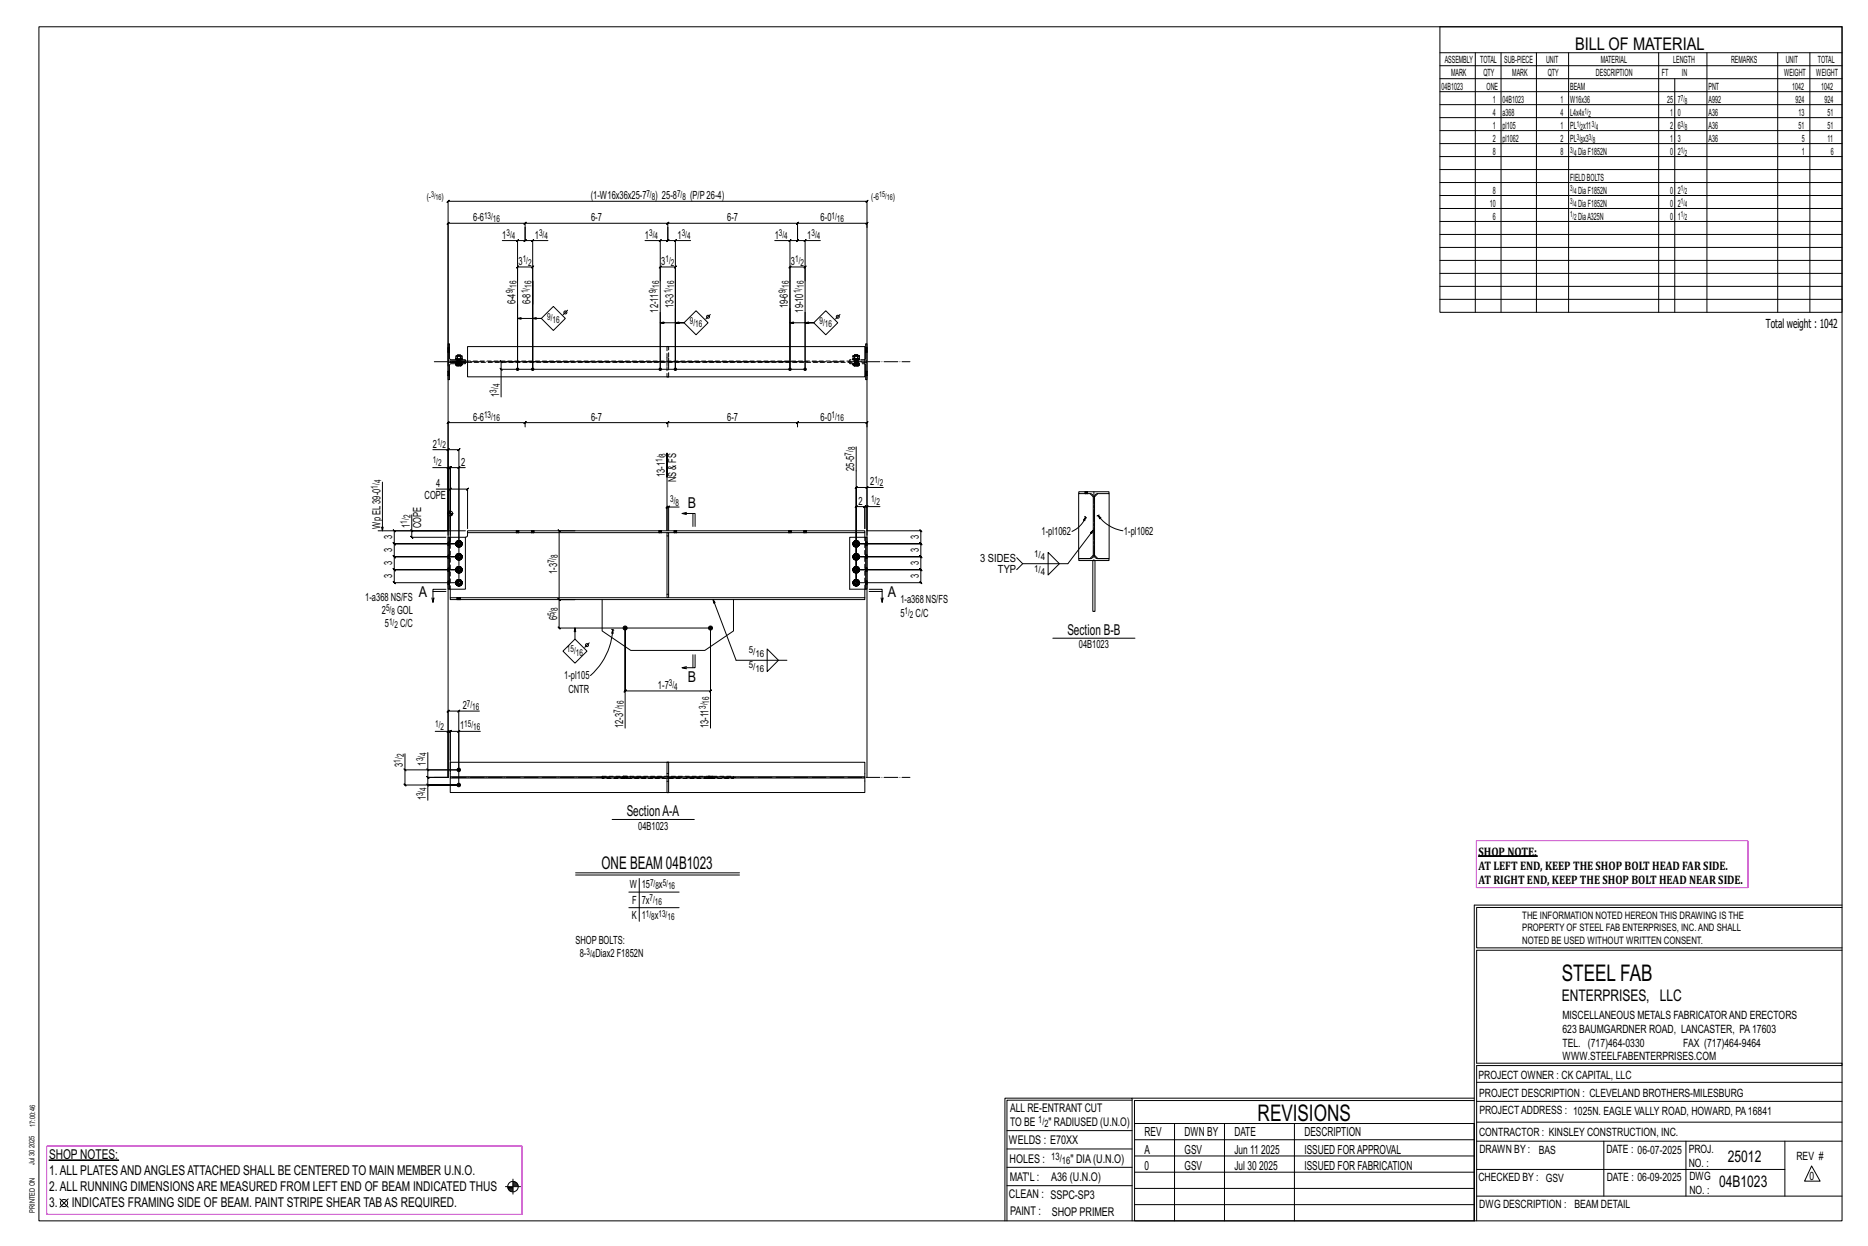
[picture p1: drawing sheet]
<svg xmlns="http://www.w3.org/2000/svg" width="914mm" height="610mm" viewBox="0 0 914 610" stroke-linecap="round" stroke-linejoin="round" font-family="sans-serif">
<g fill="#000" stroke="#000" stroke-width=".49">
<path d="M724 419h29zM24 568h34z"/>
<circle cx="253" cy="181" r=".6"/>
<circle cx="261" cy="181" r=".6"/>
<circle cx="323" cy="181" r=".6"/>
<circle cx="331" cy="181" r=".6"/>
<circle cx="387" cy="181" r=".6"/>
<circle cx="394" cy="181" r=".6"/>
<circle cx="306" cy="307" r="1"/>
<circle cx="348" cy="307" r="1"/>
<circle cx="225" cy="377" r=".9"/>
<circle cx="225" cy="384" r=".9"/>
</g>
<g fill="none" stroke="#000" stroke-width=".49">
<path d="M19 13h883v584h-883zM705 13h197v140h-197zM705 26h197M705 32h197M705 39h197M722 26v127M735 26v127M752 26v127M768 26v127M812 26v127M820 39v114M836 26v127"/>
<path d="M870 26v127M886 26v127M705 45h197M705 51h197M705 58h197M705 64h197M705 70h197M705 77h197M705 83h197M705 89h197M705 96h197M246 118h7v19"/>
<path d="M253 118l1-1zM257 109v1l1-1zM257 111v7l1-1-1 1h-4M257 111v7l1-1-1 1h4M257 111l1-2-1 1v-1h-38h1l-1 1v-1v70M257 109h70l-1 1 1-1v2M260 118l1-1zM268 118h-7v63M316 118h7v19M324 117l-1 1zM327 111v7v-1l-1 1h1h-4M327 111v7h-1l1-1v1h4"/>
<path d="M327 109h63v1l1-1-1 2M327 109l-1 1zM331 117l-1 1zM338 118h-7v19v-6v-1l-1 1h1h-8l1-1-1 1v50M379 118h8v63v-50h-1l1-1v1h7l1-1-1 1v50h-149v13M387 117l-1 1zM390 111v7l1-1-1 1h-3M390 111v7l1-1-1 1h4M390 109h34v1l1-1-1 2M391 109l-1 1zM395 117l-1 1zM402 118h-8v19"/>
<path d="M705 102h197M705 108h197M705 115h197M331 137v44zM705 121h197M705 127h197M705 134h197M253 149v32zM253 156h12h-4M261 149v-12v44v-50v-1l-1 1h1h-8l1-1-1 1v50M271 150l6 6-6 6-6-6zM278 152l-2 2"/>
<path d="M323 153v28zM323 158h12h-4M331 151v30M335 158l6-6 6 6-6 6zM348 154l-3 2M387 158h11h-4M394 153v28zM404 152l6 6-6 6-6-6zM411 154l-2 2M705 140h197M705 146h197M219 170h.1"/>
<path d="M219 172h.1M219 177h9v1h-8v8h-1zM219 168h1v8h8v1h-9zM220 170h.1M220 172h.1M223 176h3zM223 178h.1M223 176v-2h1v2M223 178l1 1M224 178h-1l1 1M224 176h.1M224 177h.1"/>
<path d="M224 178h.1M224 179v-1h2l-1 1M224 178h1M225 179l1-1v1M225 178l-1 1M225 176v-2h-1h2v2M225 176h.1M225 177h.1M225 178h.1M226 178h.1M226 178l-1 1M229 170h194v14h-194z"/>
<path d="M229 177h-9h9M327 170h.1M390 177h-145v-1l1 1h-1v4M418 176h.1M418 177h.1M418 178h.1M420 176h.1M420 177h.1M420 178h.1M423 177h1v9l-1-8M423 176l1-8v9h-1M424 170h.1"/>
<path d="M424 172h.1M219 182h.1M219 184h.1M220 182h.1M220 184h.1M245 180l1 1zM327 184h.1M424 182h.1M424 184h.1M257 209l1-3-1 1h-38l1-1-1 1v55M257 207h70h-1l1-1v3M258 206l-1 1z"/>
<path d="M327 207h63l1-1-1 3M327 206l-1 1zM390 207h34l1-1-1 3M391 206l-1 1zM419 219v66v-47v1l1-1h-1h5M187 236v24M212 220h7v40v-31h-7M214 239h6v23M219 229l1-1zM219 220v1l1-1zM219 220h6l-1 1 1-1v65h-32v1l-1-1h1v-6l-1-1 1 1h32h-32l-1-1 1 1v-7v1l-1-1h1h32h-32v1l-1-1h1v-6v1l-1-1 1 1-1-1h1v-6l-1-1 1 1h25M219 229h9"/>
<path d="M220 239v1l1-1zM220 239h9l-1 1 1-1v20M225 229h-1l1-1zM225 229v37h-32h32M327 233v-11v38v-12l-1 1 1-1M424 239l1-1zM432 238h-8v22h27l-1-1 1 1v6h-1l1 1v-1h-32h32h-1l1 1v-1v6h-1l1 1v-1h-32h32h-1l1 1v-1v7l-1-1 1 1h-32h32l-1-1 1 1v6h-1l1 1v-1h-32v-37l1-1-1 1h4l1-1-1 1v11v-11l1-1-1 1h1M185 260h34M201 259l1 1zM202 252v8h26M202 260v3l-1-1 1 1h16M219 251h3"/>
<path d="M219 251h.1M220 250v1M220 260v-31l1-1-1 1 1-1-1 1v37M220 250v9M221 251v1M253 260h.1M254 260h.1M260 260h.1M261 260h.1M281 260h-7l-1-1 1 1v33h-1l1 1v-1h7h-7h-1l1 1v-1v14h-1l1 1v-1h74v49M323 260h.1M324 260h.1"/>
<path d="M327 248h1l-1 1zM330 260h.1M331 260h.1M332 248h-5v12M336 252l-2-1h6v7M336 251h-2M339 251v7M386 260h.1M387 260h.1M394 260h.1M395 260h.1M424 248l1-1z"/>
<path d="M431 248h-7v14M528 241v32h6l1-1M531 253h.1M531 241h.1M531 241v1M531 253v2l-1-1zM531 253a13 13 0 0 1-6 7M531 253h1M532 241h.1M532 241v1M534 241l1 2M535 259l-12 17h-22l-3-3"/>
<path d="M537 241l-1 2M538 252l1 1-1 1zM538 252a19 19 0 0 0 12 8M538 252h-1M538 252h.1M543 241h-15l6 1 1 1v29l-1 1h-6v1h15v-1h-6l-1-1v-29l1-1 6-1v32h-6l-1-1M219 263h1v25h-1zM220 263h8M223 279h1M223 272h1M223 266h1M223 278l1 1"/>
<path d="M223 265l1 1M224 280h.1M224 273v1M224 267h.1M224 279h-1M224 272l-1 1M224 266l-1 1M224 278l-1 1 1 1v-1M224 272v-1l-1 1 1 1M224 266v-1l-1 1 1 1v-1M224 279l1 1M224 273l1 1"/>
<path d="M224 267l1 1M224 277v1M224 271h.1M224 265h.1M224 280h1M224 267h1M225 277l-1 1M225 278v-1l1 1h-1M225 271l-1 1M225 271h1l-1 1M225 265h-1M225 265h1h-1"/>
<path d="M225 278l1 1M225 271l1 1v1M225 265l1 1v1M225 271h-1M225 279l1 1h-1M225 273h1l-1 1v-1M225 267h1h-1M226 279v1M226 273h.1M226 266v1M226 279l-1 1M226 272l-1 1"/>
<path d="M226 266l-1 1M226 278h.1M226 271v1M226 265v1M226 278v1M226 272h.1M228 263v25h-8M229 261v-1h194v1h-96M229 261v1l-1 1M229 261h98M253 261h.1M254 261h.1"/>
<path d="M260 261h.1M261 261h.1M323 261h.1M324 261h.1M327 261v31zM330 261h.1M331 261h.1M386 261h.1M387 261h.1M394 261h.1M395 261h.1M418 279h.1"/>
<path d="M418 272h.1M418 266h.1M418 265v1M418 278v1M418 267h1M418 273l1 1M418 280h1M418 266v1M418 272v1M418 266v-1v1v1v-1M418 272v-1v1v1M418 278v1v1v-1"/>
<path d="M418 267l1 1M418 279l1 1M419 265h-1M419 271h-1M419 277l-1 1M419 267h1M419 273l1 1M419 280h1M419 265h1M419 271l-1 1M419 271h1v1M419 278l1-1v1"/>
<path d="M420 265l1 1v1M420 271l1 1v1M420 278l1 1M420 265h-1M420 271h-1M420 277l-1 1M420 267h-1M420 273v1l-1-1M420 279v1h-1M420 266l1 1h-1M420 273h1h-1M420 279h1l-1 1"/>
<path d="M420 266v1M420 272v1M420 279v1M420 265h1l-1 1M420 271l1 1h-1M420 278h1h-1M421 265v1M421 272h.1M421 278v1M423 261v2M424 263v25zM424 263h-8v25h8"/>
<path d="M501 276l-3 3M513 270l6 6-6 5zM535 274h1v25h-1zM211 293l1 2M212 289h6M218 288h-6v7v-2M220 292h203v1h-203zM220 288v4M223 285h1M224 286h.1M224 285l-1 1M224 285v-1l-1 1 1 1v-1"/>
<path d="M224 292h.1M224 293h.1M224 286l1 1M224 284h.1M224 286h1M225 284h-1M225 284h1h-1M225 284l1 1v1M225 286h1h-1M225 292h.1M225 293h.1M226 285v1"/>
<path d="M226 285l-1 1M226 284v1M226 285h.1M349 293l11 30h25M359 293v16l-14 9h-36l-14-9v-16M418 285h.1M418 286h1M418 285v1M418 285v-1v1v1v-1M418 286l1 1M419 284h-1M419 286h1"/>
<path d="M419 284h1M420 284l1 1v1M420 284h-1M420 286h-1M420 285l1 1h-1M420 285v1M420 284l1 1h-1M421 285h.1M423 288v4M425 288h7v7v-2M425 289h7M431 293l1 2"/>
<path d="M281 313l6 6-6 5-5-5zM281 307v6M288 315l-2 2M299 308h1M300 308v2h-1zM300 308a33 33 0 0 1-11 23M300 308h.1M348 307v31l-1 1 1-1h-42h1l-1 1v-1v-31v49M376 318l5 5-5 6zM515 312h41M336 326l-2 1M339 320v7"/>
<path d="M340 320v7h-6h2M213 358h6v22M219 358h1l1-1-1 1v14M220 357l-1 1zM225 348v-1l-1 1zM225 358v-1l-1 1zM225 348h-6l1-1-1 1v32M225 358h-5l1-1-1 1v19M235 348h-10v36M235 358h-10v19h-27v-8M198 376l1 1zM198 377v7l1 1-1-1h27h-16v8"/>
<path d="M209 376l1 1zM209 368v9h16M209 377v3l1 1-1-1h10M305 380h.1M307 380h.1M327 373v7zM327 373h-107v7M327 373h96v7M347 380h.1M349 380h.1M209 384l1 1zM219 380h-10l1 1-1-1v4"/>
<path d="M219 380v-282v1l1-1h-1h205v1l1-1h-1v282M220 380h203v1h-203zM220 381v7h107M305 381h.1M307 381h.1M327 381v7zM347 381h.1M349 381h.1M423 381v7h-96M300 401h40M282 427h80M282 428h80"/>
<path d="M308 436h24M313 430v21M308 444h24M722 443v154M722 443h180M902 444h-179v20h179M902 465h-179v55h179v1h-179v76M554 538h-61v59M554 537h168M722 538h-167v13M723 539h179M723 530h179"/>
<path d="M493 553h61M555 550h167v47h-167zM555 558h167M575 550v47M599 550v47M634 550v47M723 549h179M723 558h179M785 558v27M825 558v27M874 558v27M251 577v7"/>
<path d="M251 579h2M251 580h3M251 578h2M493 571h61M493 562h61M555 573h167M555 566h167M723 572h151M887 570l4 8h-8zM29 587l4 4M33 587l-4 4M247 581h8"/>
<path d="M249 581h2M249 582h2M250 583h1M492 597v-60h62v60M493 580h61M555 589h167M555 581h167M723 585h179"/>
<circle cx="277" cy="153" r=".7"/>
<circle cx="347" cy="155" r=".7"/>
<circle cx="410" cy="155" r=".7"/>
<circle cx="220" cy="251" r="1.2"/>
<circle cx="287" cy="316" r=".7"/>
<circle cx="31" cy="589" r="1.8"/>
<circle cx="251" cy="581" r="2.6"/>
</g>
<path d="M723 411h133v23h-133zM23 561h233v33h-233z" fill="none" stroke="#f0f" stroke-width=".5"/>
<g fill="none" stroke="#000" stroke-width=".49" stroke-dasharray="2 1.4">
<path d="M219 171h1M219 170h1M219 170h.1M219 172h.1M219 172h1M219 171l1 1M220 170h-1M220 170h.1M220 171h-1l1 1M223 178h.1M223 178l1 1M223 176h1h-1v-2h1v2v-2v2h1h-1"/>
<path d="M224 178h.1M224 179l-1-1 1 1-1-1h1M224 177h.1M224 177v1M224 176h.1M224 176v1M224 176v2zM224 174h.1M224 174h1M224 179h.1M224 176h-1h1M224 176h1"/>
<path d="M224 177v-1M224 178h1zM224 178l1 1v-1M224 177h1zM224 176l1 1zM225 177h.1M225 177v1zM225 177l-1 1M225 178h-1M225 177v-1M225 176h.1M225 179l-1-1h1"/>
<path d="M225 178h.1M225 178h1M225 174h.1M225 177v1M225 179h.1M225 176h1M225 174v2zM225 176h1h-1v-2h1v2M225 176v2zM225 178v-1M226 179v-1M226 178l-1 1z"/>
<path d="M226 176h.1M226 178v1zM226 178h.1M229 177h194M327 170v5v-5M327 175v2M327 177v2M327 177v-2M327 179v-2M416 177v1h7M418 176h.1M418 178h.1"/>
<path d="M418 178v1zM418 174v2zM418 174h.1M418 178h1zM418 179h.1M418 177h.1M418 177v1M418 176v1M418 176v2zM418 176h2zM418 174h2zM418 176h1z"/>
<path d="M418 177v-1M419 178h.1M419 178v1zM419 179h.1M419 176h.1M419 174h.1M419 177h.1M419 177l-1 1M419 176v1zM419 177v-1M419 177h1M419 177v1z"/>
<path d="M419 177l1-1M419 178h1zM419 176h1zM419 177v1M420 179h.1M420 178h.1M420 176h.1M420 174h.1M420 178v1zM420 177h.1M420 177v1M420 177v-1"/>
<path d="M420 174v2zM420 176h1zM420 174h1zM420 176v2zM420 178v-1M420 179l1-1zM421 178l-1 1zM421 178h.1M421 176h.1M421 174v2zM423 177h-194M423 176h-7v1"/>
<path d="M424 172h.1M424 171h.1M424 170h.1M424 171v-1M219 183h1M219 182h1M219 182h.1M219 184h.1M219 184h1M219 183l1 1M220 182h-1M220 182h.1"/>
<path d="M220 183h-1h1M327 184v-5v5M424 184h.1M424 183v-1M424 182h.1M424 183h.1M253 260v1M253 260h.1M253 260l1 1zM254 260v1M254 260h.1M260 260v1"/>
<path d="M260 260h.1M261 260l-1 1M261 260v1zM261 260v1M261 260h.1M323 260v1M323 260h.1M323 260v1zM324 260v1M324 260h.1M330 260v1M330 260h.1"/>
<path d="M331 260v1zM331 260l-1 1M331 260v1M331 260h.1M386 260v1M386 260h.1M387 260v1zM387 260l-1 1M387 260v1M387 260h.1M394 260v1M394 260h.1"/>
<path d="M394 260v1zM395 260v1M395 260h.1M531 241h.1M531 241v1M532 241l-1 1M532 241v1zM532 242h.1M532 241v1M532 241h.1M219 280h1zM219 280v-1"/>
<path d="M219 279l1 1M219 279h1M219 278h1M219 273h1zM219 273h.1M219 273h1M219 272h1M219 267h1zM219 267h.1M219 266l1 1M219 266h1M219 265h1"/>
<path d="M220 279h-1h1M220 273l-1-1 1 1M220 266h-1l1 1M220 263v25M223 279h.1M223 272v1zM223 266v1zM223 279l1-2-1 2 1 1-1-1h1M223 272l1-1-1 1 1 2-1-2h1M223 266l1-1-1 1 1 1-1-1h1M223 278v1zM223 279l1 1z"/>
<path d="M223 272h.1M223 273l1 1zM223 265v1zM223 267h1zM223 279h1M223 278l1 1M223 273l1-1M223 272h1M223 267l1-1M223 265l1 1M224 278h-1zM224 280h.1"/>
<path d="M224 278v-1zM224 271l-1 1zM224 274h.1M224 271h.1M224 265h-1zM224 267v1zM224 265h.1M224 278v-1M224 273v1zM224 273v1M224 267h.1M224 279v1"/>
<path d="M224 278h.1M224 273h.1M224 272v-1M224 266v1M224 266v-1M224 279h.1M224 272v1zM224 266h.1M224 277h1zM224 274h1zM224 271h1zM224 267h1z"/>
<path d="M224 265h1zM224 278l-1 1v-1v1l1 1-1-1 1 1v-1M224 272v-1l-1 1v1h1h-1h1M224 265l-1 1v-1v2h1h-1h1M224 278v1zM224 272h.1M224 266v1zM224 266v-1zM224 268h1zM224 265l1-1zM224 280h1h-1h1h-1zM224 279l1 1z"/>
<path d="M224 278h1zM224 273l1 1h-1h1h-1zM224 273h1zM224 272h1zM224 267l1 1-1-1 1 1-1-1zM225 277h-1h1h-1l1 1M225 280h.1M225 280v-1zM225 278h.1M225 277v1zM225 277h.1M225 271h-1h1h-1h1"/>
<path d="M225 274h.1M225 273v1M225 273h.1M225 272h.1M225 271h.1M225 265h-1h1h-1h1M225 268h.1M225 268v-1zM225 268v-1M225 267h.1M225 265h.1M225 264v1z"/>
<path d="M225 280v-1M225 279h.1M225 271v1M225 267v-1zM225 265v1zM225 277l1 1zM225 277l1 1M225 274l1-1zM225 274l1-1M225 271h1zM225 271h1M225 267h1z"/>
<path d="M225 267h1M225 265h1zM225 265h1M225 274h1zM225 268l1-1zM225 278v1zM225 266h.1M225 277l1 2zM225 271l1 1zM225 265l1 1zM225 272v1zM226 279v1"/>
<path d="M226 278h.1M226 273h.1M226 272v-1M226 266v1M226 266v-1M226 280v-1M226 278h-1l1 1M226 273v-1M226 271l-1 1 1 1M226 267v-1M226 265h-1l1 2M226 271v1z"/>
<path d="M226 265h.1M226 278v1zM226 278v1M226 272h.1M226 265v1zM226 265v1M226 279v1zM226 273v1zM226 267h.1M226 279l-1 1zM226 272l-1 2zM226 266l-1 1z"/>
<path d="M226 279h.1M226 272v1zM226 266v1zM253 261h.1M254 261h.1M254 261v-1M261 261h.1M261 261v-1M323 261h.1M324 261h.1M324 261v-1M327 262h.1"/>
<path d="M331 261h-1M331 261h.1M331 261v-1M387 261h-1M387 261h.1M387 261v-1M394 261h.1M395 261h.1M395 261v-1M418 266v1zM418 272v1zM418 279h.1"/>
<path d="M418 266v-1v1v1v-1M418 272v-1v1v2v-2M418 279v-2v2v1v-1M418 265v1zM418 267h.1M418 272h.1M418 273v1zM418 278v1zM418 279v1zM418 267v-1M418 265v1M418 273v-1"/>
<path d="M418 278v1M418 265h.1M418 267v1zM418 271v1zM418 274h.1M418 271h.1M418 278h.1M418 280h.1M418 278v-1zM418 267h1zM418 267h1M418 265h1z"/>
<path d="M418 265h1M418 273l1 1zM418 273l1 1M418 271h1zM418 271h1M418 280h1zM418 280h1M418 278l1-1zM418 278l1-1M418 266l1 1M418 266l1-1M418 273h1"/>
<path d="M418 272l1-1M418 279l1 1M418 278h1M418 266h.1M418 267h2zM418 265h2zM418 274h2zM418 271h2zM418 277h2zM418 265v1v-1v2M418 272v-1v1v1M418 278v1v-1v1v1v-1v1v-1"/>
<path d="M418 266l1 1zM418 266l1-1zM418 273h1zM418 272h1zM418 279h1zM418 278h1zM418 268h1zM418 265l1-1zM418 274h1zM418 277h1zM419 267v1v-1v1v-1zM419 267h.1"/>
<path d="M419 265h.1M419 273v1zM419 273h.1M419 272h.1M419 280h.1M419 279v1zM419 278h.1M419 268h1zM419 268l1-1zM419 268l1-1M419 267h1M419 267h1z"/>
<path d="M419 265h1zM419 265h1h-1h1zM419 264l1 1zM419 271h.1M419 274h1zM419 274h1M419 273l1 1M419 273h1zM419 272h1zM419 271h1h-1h1zM419 271h1zM419 277v1"/>
<path d="M419 280h1M419 280l1-1zM419 278h1zM419 277h1h-1h1v1zM419 277h1zM420 267h.1M420 267v-1zM420 265v1zM420 265h.1M420 273h.1M420 272h.1M420 271v1"/>
<path d="M420 280v-1M420 279h.1M420 278h.1M420 274v-1zM420 274v-1M420 271h.1M420 277v1zM420 277v1M420 268v-1zM420 274h.1M420 266h.1M420 278v1z"/>
<path d="M420 265l1 1zM420 271l1 1zM420 277l1 2zM420 272v1zM420 266l1 1h-1M420 266l1-1h-1M420 273h1h-1M420 272h1l-1-1M420 279h1l-1 1M420 278h1h-1M420 267v-1M420 265l1 2"/>
<path d="M420 273v-1M420 271v1l1 1M420 278l1 1M420 265h1zM420 278h1zM421 265v1zM421 265v1M421 272h.1M421 278v1zM421 278v1M421 267h-1zM421 273l-1 1z"/>
<path d="M421 279l-1 1zM421 266l-1 1zM421 272l-1 2zM421 266v1zM421 272v1zM421 279h.1M424 265h.1M424 266v-1M424 272h.1M424 278h.1M424 278v1v-1M424 266h.1"/>
<path d="M424 267h.1M424 273h.1M424 279h.1M424 280h.1M219 286h1zM219 286h.1M219 285l1 1M219 285h1M219 284h1M220 285h-1l1 1M223 285v1zM223 285l1-1-1 1 1 1-1-1h1"/>
<path d="M223 284v1zM223 286h1zM223 286l1-1M223 285h1M224 284h-1zM224 286v1zM224 284h.1M224 286h.1M224 285v1M224 285v-1M224 292h.1M224 292v1"/>
<path d="M224 293h.1M224 285h.1M224 286h1zM224 284h1zM224 280h1zM224 284l-1 1v1h1h-1h1M224 285v1zM224 285v-1zM224 293v-1M224 287h1zM224 292l1 1zM224 286l1 1-1-1 1 1-1-1z"/>
<path d="M225 293v-1M225 292h.1M225 284h-1h1h-1h1M225 287h.1M225 287v-1zM225 287v-1M225 286h.1M225 284h.1M225 286v-1zM225 284v1zM225 286h1zM225 286h1"/>
<path d="M225 284h1zM225 284h1M225 280h1zM225 280h1M225 287l1-1zM225 285h.1M225 284l1 1zM225 293h.1M226 285v1M226 285v-1M226 286v-1M226 284h-1l1 2"/>
<path d="M226 284h.1M226 285h.1M226 286h.1M226 284v1zM226 285l-1 1zM226 285v1zM327 291h.1M418 285v1zM418 285v-1v1v1v-1M418 284v1zM418 286h.1M418 286v-1"/>
<path d="M418 285h.1M418 284h.1M418 286v1zM418 286h1zM418 286h1M418 284h1zM418 284h1M418 285l1 1M418 285l1-1M418 280h2zM418 286h2zM418 284h2z"/>
<path d="M418 284v1v1M418 285l1 1zM418 285l1-1zM418 287h1zM419 286v1v-1v1v-1zM419 286h.1M419 284h.1M419 280h1zM419 287h1zM419 287l1-1zM419 287l1-1M419 286h1"/>
<path d="M419 286h1zM419 284h1zM419 284h1h-1h1zM420 286h.1M420 286v-1zM420 284v1zM420 284h.1M420 280h.1M420 287v-1zM420 285h.1M420 284l1 1zM420 285l1 1h-1"/>
<path d="M420 285h1l-1-1M420 286v-1M420 284l1 2M420 284h1zM421 285h.1M421 286h-1zM421 284v1zM421 285l-1 1zM421 285v1zM423 288v-25M424 284h.1M424 285v-1"/>
<path d="M424 285h.1M424 286h.1M295 380h64v1h-64zM305 380v1M305 380h.1M306 380l-1 1M306 380v1zM306 380v1M307 380v1M307 380h.1M327 378h.1M327 373h.1"/>
<path d="M345 380v1M347 380v1M347 380h.1M348 380v1zM348 380l-1 1M348 380v1M349 380h.1M306 381h.1M307 381h.1M307 381v-1M309 381v-1M327 382h.1"/>
<path d="M327 388h.1M348 381h-1M349 381h.1M349 381v-1"/>
</g>
<path d="M213 177h232M213 380h232" fill="none" stroke="#000" stroke-width=".49" stroke-dasharray="6.8 1 0 1"/>
<path d="M535 241v33" fill="none" stroke="#000" stroke-width=".49" stroke-dasharray="5.8 1 1 1"/>
<g font-size="11.2">
<text x="764" y="480">STEEL FAB</text>
<text x="616" y="548">REVISIONS</text>
</g>
<g font-size="8.6">
<text x="771" y="24">BILL OF MATERIAL</text>
<text x="294" y="425">ONE BEAM 04B1023</text>
</g>
<g font-size="7.9">
<text x="765" y="490">ENTERPRISES, LLC</text>
<text x="846" y="569">25012</text>
<text x="842" y="581">04B1023</text>
</g>
<g font-size="7.3">
<text x="337" y="249">B</text>
<text x="205" y="292">A</text>
<text x="435" y="292">A</text>
<text x="522" y="310">Section B-B</text>
<text x="337" y="334">B</text>
<text x="307" y="399">SectionA-A</text>
</g>
<g font-size="6.6">
<text x="24" y="567">SHOP NOTES:</text>
<text x="24" y="575">1.ALL PLATESANDANGLESATTACHED SHALL BE CENTERED TO MAIN MEMBER U.N.O.</text>
<text x="24" y="583">2.ALL RUNNING DIMENSIONSARE MEASURED FROM LEFT END OF BEAM INDICATED THUS</text>
<text x="24" y="591">3.</text>
<text x="35" y="591">INDICATES FRAMING SIDE OF BEAM. PAINT STRIPE SHEAR TABAS REQUIRED.</text>
</g>
<g font-size="6.1">
<text x="864" y="161">Total weight : 1042</text>
<text x="724" y="419">SHOP NOTE:</text>
<text x="724" y="425">AT LEFT END, KEEP THE SHOP BOLT HEAD FAR SIDE.</text>
<text x="724" y="432">AT RIGHT END, KEEP THE SHOP BOLT HEAD NEAR SIDE.</text>
<text x="560" y="556">REV</text>
<text x="580" y="556">DWN BY</text>
<text x="604" y="556">DATE</text>
<text x="639" y="556">DESCRIPTION</text>
<text x="560" y="564">A</text>
<text x="580" y="564">GSV</text>
<text x="604" y="564">Jun 11</text>
<text x="617" y="564">2025</text>
<text x="639" y="564">ISSUED FORAPPROVAL</text>
<text x="560" y="572">0</text>
<text x="580" y="572">GSV</text>
<text x="604" y="572">Jul 30</text>
<text x="616" y="572">2025</text>
<text x="639" y="572">ISSUED FOR FABRICATION</text>
</g>
<g font-size="5.9">
<text x="494" y="560">WELDS : E70XX</text>
<text x="494" y="569">HOLES :</text>
<text x="524" y="569">&quot; DIA(U.N.O)</text>
<text x="494" y="578">MAT'L :</text>
<text x="515" y="578">A36 (U.N.O)</text>
<text x="494" y="586">CLEAN : SSPC-SP3</text>
<text x="495" y="595">PAINT :</text>
<text x="515" y="595">SHOP PRIMER</text>
</g>
<g font-size="5.8">
<text x="494" y="544">ALL RE-ENTRANT CUT</text>
<text x="494" y="551">TO BE</text>
<text x="513" y="551">&quot; RADIUSED (U.N.O)</text>
</g>
<g font-size="5.6">
<text x="765" y="499">MISCELLANEOUS METALS FABRICATORAND ERECTORS</text>
<text x="765" y="505">623 BAUMGARDNER ROAD, LANCASTER, PA17603</text>
<text x="765" y="512">TEL. (717)464-0330</text>
<text x="824" y="512">FAX (717)464-9464</text>
<text x="765" y="519">WWW.STEELFABENTERPRISES.COM</text>
<text x="724" y="528">PROJECT OWNER : CK CAPITAL, LLC</text>
<text x="724" y="537">PROJECT DESCRIPTION : CLEVELAND BROTHERS-MILESBURG</text>
<text x="724" y="545">PROJECTADDRESS : 1025N. EAGLE VALLY ROAD, HOWARD, PA16841</text>
<text x="724" y="556">CONTRACTOR : KINSLEY CONSTRUCTION, INC.</text>
<text x="724" y="564">DRAWN BY :</text>
<text x="753" y="564">BAS</text>
<text x="786" y="564">DATE : 06-07-2025</text>
<text x="827" y="564">PROJ.</text>
<text x="879" y="568">REV #</text>
<text x="827" y="571">NO. :</text>
<text x="724" y="578">CHECKED BY : GSV</text>
<text x="787" y="578">DATE : 06-09-2025</text>
<text x="827" y="578">DWG</text>
<text x="886" y="578">0</text>
<text x="827" y="584">NO. :</text>
<text x="724" y="591">DWG DESCRIPTION : BEAM DETAIL</text>
</g>
<g font-size="5.5">
<text x="289" y="97">(1-W16x36x25-7</text>
<text x="321" y="97">) 25-8</text>
<text x="338" y="97">(P/P26-4)</text>
<text x="232" y="108">6-6</text>
<text x="289" y="108">6-7</text>
<text x="356" y="108">6-7</text>
<text x="402" y="108">6-0</text>
<text x="246" y="117">1</text>
<text x="262" y="117">1</text>
<text x="316" y="117">1</text>
<text x="332" y="117">1</text>
<text x="379" y="117">1</text>
<text x="395" y="117">1</text>
<text x="254" y="130">3</text>
<text x="324" y="130">3</text>
<text x="387" y="130">3</text>
<text x="252" y="149" transform="rotate(-90 252 149)">6-4</text>
<text x="260" y="149" transform="rotate(-90 260 149)">6-8</text>
<text x="322" y="153" transform="rotate(-90 322 153)">12-11</text>
<text x="330" y="151" transform="rotate(-90 330 151)">13-3</text>
<text x="386" y="151" transform="rotate(-90 386 151)">19-6</text>
<text x="393" y="153" transform="rotate(-90 393 153)">19-10</text>
<text x="244" y="194" transform="rotate(-90 244 194)">1</text>
<text x="232" y="206">6-6</text>
<text x="289" y="206">6-7</text>
<text x="356" y="206">6-7</text>
<text x="402" y="206">6-0</text>
<text x="212" y="219">2</text>
<text x="226" y="228">2</text>
<text x="326" y="233" transform="rotate(-90 326 233)">13-1</text>
<text x="418" y="230" transform="rotate(-90 418 230)">25-5</text>
<text x="214" y="238">4</text>
<text x="331" y="236" transform="rotate(-90 331 236)">NS &amp; FS</text>
<text x="426" y="238">2</text>
<text x="208" y="244">COPE</text>
<text x="420" y="247">2</text>
<text x="186" y="259" transform="rotate(-90 186 259)">Wp EL39-0</text>
<text x="192" y="264" transform="rotate(-90 192 264)">3</text>
<text x="201" y="258" transform="rotate(-90 201 258)">1</text>
<text x="206" y="258" transform="rotate(-90 206 258)">COPE</text>
<text x="450" y="264" transform="rotate(-90 450 264)">3</text>
<text x="510" y="262">1-pl1062</text>
<text x="550" y="262">1-pl1062</text>
<text x="192" y="270" transform="rotate(-90 192 270)">3</text>
<text x="450" y="270" transform="rotate(-90 450 270)">3</text>
<text x="480" y="275">3 SIDES</text>
<text x="192" y="277" transform="rotate(-90 192 277)">3</text>
<text x="273" y="281" transform="rotate(-90 273 281)">1-3</text>
<text x="450" y="277" transform="rotate(-90 450 277)">3</text>
<text x="488" y="280">TYP</text>
<text x="192" y="283" transform="rotate(-90 192 283)">3</text>
<text x="450" y="283" transform="rotate(-90 450 283)">3</text>
<text x="179" y="294">1-a368 NS/FS</text>
<text x="441" y="295">1-a368 NS/FS</text>
<text x="187" y="300">2</text>
<text x="194" y="300">GOL</text>
<text x="273" y="304" transform="rotate(-90 273 304)">6</text>
<text x="441" y="302">5</text>
<text x="448" y="302">C/C</text>
<text x="188" y="307">5</text>
<text x="196" y="307">C/C</text>
<text x="528" y="317">04B1023</text>
<text x="276" y="332">1-pl105</text>
<text x="278" y="339">CNTR</text>
<text x="322" y="337">1-7</text>
<text x="227" y="347">2</text>
<text x="225" y="357">1</text>
<text x="305" y="356" transform="rotate(-90 305 356)">12-3</text>
<text x="347" y="356" transform="rotate(-90 347 356)">13-11</text>
<text x="197" y="375" transform="rotate(-90 197 375)">3</text>
<text x="208" y="375" transform="rotate(-90 208 375)">1</text>
<text x="208" y="392" transform="rotate(-90 208 392)">1</text>
<text x="312" y="406">04B1023</text>
<text x="308" y="435">W</text>
<text x="314" y="435">15</text>
<text x="323" y="435">x</text>
<text x="309" y="442">F</text>
<text x="314" y="442">7x</text>
<text x="309" y="450">K</text>
<text x="314" y="450">1</text>
<text x="321" y="450">x</text>
<text x="282" y="462">SHOPBOLTS:</text>
<text x="284" y="468">8-</text>
<text x="291" y="468">Diax2 F1852N</text>
</g>
<g font-size="5">
<text x="745" y="450">THE INFORMATION NOTED HEREON THIS DRAWING IS THE</text>
<text x="745" y="456">PROPERTY OF STEEL FAB ENTERPRISES, INC.AND SHALL</text>
<text x="745" y="462">NOTED BE USED WITHOUT WRITTEN CONSENT.</text>
<text x="508" y="550">1/</text>
<text x="511" y="551">2</text>
<text x="515" y="568">13/</text>
<text x="520" y="570">16</text>
</g>
<g font-size="4.9">
<text x="707" y="31">ASSEMBLY</text>
<text x="725" y="31">TOTAL</text>
<text x="736" y="31">SUB-PIECE</text>
<text x="757" y="31">UNIT</text>
<text x="784" y="31">MATERIAL</text>
<text x="819" y="31">LENGTH</text>
<text x="847" y="31">REMARKS</text>
<text x="874" y="31">UNIT</text>
<text x="890" y="31">TOTAL</text>
<text x="710" y="37">MARK</text>
<text x="726" y="37">QTY</text>
<text x="740" y="37">MARK</text>
<text x="758" y="37">QTY</text>
<text x="781" y="37">DESCRIPTION</text>
<text x="814" y="37">FT</text>
<text x="823" y="37">IN</text>
<text x="873" y="37">WEIGHT</text>
<text x="889" y="37">WEIGHT</text>
<text x="706" y="44">04B1023</text>
<text x="728" y="44">ONE</text>
<text x="769" y="44">BEAM</text>
<text x="836" y="44">PNT</text>
<text x="877" y="44">1042</text>
<text x="891" y="44">1042</text>
<text x="731" y="50">1</text>
<text x="736" y="50">04B1023</text>
<text x="764" y="50">1</text>
<text x="769" y="50">W16x36</text>
<text x="816" y="50">25</text>
<text x="821" y="50">7</text>
<text x="836" y="50">A992</text>
<text x="879" y="50">924</text>
<text x="893" y="50">924</text>
<text x="731" y="57">4</text>
<text x="736" y="57">a368</text>
<text x="764" y="57">4</text>
<text x="769" y="57">L4x4x</text>
<text x="818" y="57">1</text>
<text x="821" y="57">0</text>
<text x="836" y="57">A36</text>
<text x="880" y="57">13</text>
<text x="895" y="57">51</text>
<text x="731" y="63">1</text>
<text x="736" y="63">pl105</text>
<text x="764" y="63">1</text>
<text x="769" y="63">PL x11</text>
<text x="818" y="63">2</text>
<text x="821" y="63">6</text>
<text x="836" y="63">A36</text>
<text x="880" y="63">51</text>
<text x="895" y="63">51</text>
<text x="731" y="69">2</text>
<text x="736" y="69">pl1062</text>
<text x="764" y="69">2</text>
<text x="769" y="69">PL x3</text>
<text x="818" y="69">1</text>
<text x="821" y="69">3</text>
<text x="836" y="69">A36</text>
<text x="882" y="69">5</text>
<text x="895" y="69">11</text>
<text x="731" y="76">8</text>
<text x="764" y="76">8</text>
<text x="772" y="76">DiaF1852N</text>
<text x="818" y="76">0</text>
<text x="821" y="76">2</text>
<text x="882" y="76">1</text>
<text x="896" y="76">6</text>
<text x="769" y="88">FIELDBOLTS</text>
<text x="731" y="95">8</text>
<text x="772" y="95">DiaF1852N</text>
<text x="818" y="95">0</text>
<text x="821" y="95">2</text>
<text x="729" y="101">10</text>
<text x="772" y="101">DiaF1852N</text>
<text x="818" y="101">0</text>
<text x="821" y="101">2</text>
<text x="731" y="107">6</text>
<text x="772" y="107">DiaA325N</text>
<text x="818" y="107">0</text>
<text x="821" y="107">1</text>
</g>
<g font-size="4.7">
<text x="209" y="98">(-</text>
<text x="216" y="98">)</text>
<text x="316" y="96">7/</text>
<text x="319" y="98">8</text>
<text x="331" y="96">7/</text>
<text x="334" y="98">8</text>
<text x="427" y="98">(-6</text>
<text x="437" y="98">)</text>
<text x="237" y="107">13/</text>
<text x="407" y="107">1/</text>
<text x="241" y="109">16</text>
<text x="410" y="109">16</text>
<text x="248" y="115">3/</text>
<text x="251" y="117">4</text>
<text x="264" y="115">3/</text>
<text x="266" y="117">4</text>
<text x="318" y="115">3/</text>
<text x="320" y="117">4</text>
<text x="334" y="115">3/</text>
<text x="336" y="117">4</text>
<text x="381" y="115">3/</text>
<text x="384" y="117">4</text>
<text x="397" y="115">3/</text>
<text x="400" y="117">4</text>
<text x="256" y="128">1/</text>
<text x="259" y="130">2</text>
<text x="326" y="128">1/</text>
<text x="328" y="130">2</text>
<text x="389" y="128">1/</text>
<text x="392" y="130">2</text>
<text x="251" y="144" transform="rotate(-90 251 144)">9/</text>
<text x="253" y="141" transform="rotate(-90 253 141)">16</text>
<text x="259" y="144" transform="rotate(-90 259 144)">1/</text>
<text x="260" y="141" transform="rotate(-90 260 141)">16</text>
<text x="321" y="144" transform="rotate(-90 321 144)">9/</text>
<text x="323" y="141" transform="rotate(-90 323 141)">16</text>
<text x="328" y="144" transform="rotate(-90 328 144)">1/</text>
<text x="330" y="141" transform="rotate(-90 330 141)">16</text>
<text x="384" y="144" transform="rotate(-90 384 144)">9/</text>
<text x="386" y="141" transform="rotate(-90 386 141)">16</text>
<text x="392" y="144" transform="rotate(-90 392 144)">1/</text>
<text x="394" y="141" transform="rotate(-90 394 141)">16</text>
<text x="268" y="156">9/</text>
<text x="270" y="158">16</text>
<text x="338" y="158">9/</text>
<text x="340" y="160">16</text>
<text x="401" y="158">9/</text>
<text x="404" y="160">16</text>
<text x="245" y="190" transform="rotate(-90 245 190)">4</text>
<text x="243" y="192" transform="rotate(-90 243 192)">3/</text>
<text x="237" y="205">13/</text>
<text x="241" y="206">16</text>
<text x="407" y="205">1/</text>
<text x="410" y="206">16</text>
<text x="214" y="218">1/</text>
<text x="217" y="219">2</text>
<text x="419" y="220" transform="rotate(-90 419 220)">8</text>
<text x="212" y="227">1/</text>
<text x="324" y="226" transform="rotate(-90 324 226)">1/</text>
<text x="326" y="223" transform="rotate(-90 326 223)">8</text>
<text x="417" y="223" transform="rotate(-90 417 223)">7/</text>
<text x="214" y="228">2</text>
<text x="185" y="239" transform="rotate(-90 185 239)">1/</text>
<text x="187" y="237" transform="rotate(-90 187 237)">4</text>
<text x="428" y="236">1/</text>
<text x="431" y="238">2</text>
<text x="328" y="246">3/</text>
<text x="426" y="246">1/</text>
<text x="331" y="247">8</text>
<text x="429" y="247">2</text>
<text x="199" y="256" transform="rotate(-90 199 256)">1/</text>
<text x="201" y="254" transform="rotate(-90 201 254)">2</text>
<text x="271" y="275" transform="rotate(-90 271 275)">7/</text>
<text x="273" y="273" transform="rotate(-90 273 273)">8</text>
<text x="506" y="272">1/</text>
<text x="509" y="274">4</text>
<text x="506" y="280">1/</text>
<text x="509" y="281">4</text>
<text x="189" y="299">5/</text>
<text x="273" y="299" transform="rotate(-90 273 299)">8</text>
<text x="190" y="306">1/</text>
<text x="192" y="301">8</text>
<text x="271" y="301" transform="rotate(-90 271 301)">5/</text>
<text x="443" y="300">1/</text>
<text x="445" y="302">2</text>
<text x="193" y="307">2</text>
<text x="278" y="319">15/</text>
<text x="282" y="321">16</text>
<text x="367" y="320">5/</text>
<text x="370" y="321">16</text>
<text x="367" y="327">5/</text>
<text x="370" y="329">16</text>
<text x="327" y="336">3/</text>
<text x="330" y="337">4</text>
<text x="229" y="346">7/</text>
<text x="231" y="347">16</text>
<text x="305" y="346" transform="rotate(-90 305 346)">16</text>
<text x="346" y="347" transform="rotate(-90 346 347)">3/</text>
<text x="347" y="344" transform="rotate(-90 347 344)">16</text>
<text x="304" y="349" transform="rotate(-90 304 349)">7/</text>
<text x="213" y="356">1/</text>
<text x="216" y="357">2</text>
<text x="227" y="356">15/</text>
<text x="232" y="357">16</text>
<text x="198" y="371" transform="rotate(-90 198 371)">2</text>
<text x="209" y="370" transform="rotate(-90 209 370)">4</text>
<text x="196" y="373" transform="rotate(-90 196 373)">1/</text>
<text x="207" y="373" transform="rotate(-90 207 373)">3/</text>
<text x="207" y="389" transform="rotate(-90 207 389)">3/</text>
<text x="209" y="387" transform="rotate(-90 209 387)">4</text>
<text x="318" y="433">7/</text>
<text x="321" y="435">8</text>
<text x="324" y="433">5/</text>
<text x="327" y="435">16</text>
<text x="318" y="441">7/</text>
<text x="321" y="443">16</text>
<text x="316" y="449">1/</text>
<text x="322" y="449">13/</text>
<text x="319" y="450">8</text>
<text x="327" y="450">16</text>
<text x="287" y="467">3/</text>
<text x="290" y="469">4</text>
</g>
<g font-size="4.2">
<text x="823" y="49">7/</text>
<text x="825" y="51">8</text>
<text x="776" y="56">1/</text>
<text x="778" y="57">2</text>
<text x="772" y="62">1/</text>
<text x="774" y="63">2</text>
<text x="779" y="62">3/</text>
<text x="781" y="63">4</text>
<text x="823" y="62">3/</text>
<text x="825" y="63">8</text>
<text x="772" y="68">3/</text>
<text x="774" y="70">8</text>
<text x="778" y="68">3/</text>
<text x="780" y="70">8</text>
<text x="769" y="75">3/</text>
<text x="770" y="76">4</text>
<text x="823" y="75">1/</text>
<text x="825" y="76">2</text>
<text x="769" y="94">3/</text>
<text x="770" y="95">4</text>
<text x="823" y="94">1/</text>
<text x="825" y="95">2</text>
<text x="769" y="100">3/</text>
<text x="770" y="101">4</text>
<text x="823" y="100">1/</text>
<text x="825" y="101">4</text>
<text x="769" y="106">1/</text>
<text x="770" y="108">2</text>
<text x="823" y="106">1/</text>
<text x="825" y="108">2</text>
</g>
<g font-size="4">
<text x="211" y="97">3/</text>
<text x="213" y="98">16</text>
<text x="430" y="97">15/</text>
<text x="434" y="98">16</text>
</g>
<g font-size="3.7">
<text x="17" y="551" transform="rotate(-90 17 551)">17:00:46</text>
<text x="17" y="562" transform="rotate(-90 17 562)">2025</text>
<text x="17" y="570" transform="rotate(-90 17 570)">Jul 30</text>
<text x="17" y="593" transform="rotate(-90 17 593)">PRINTED ON</text>
</g>
</svg>
